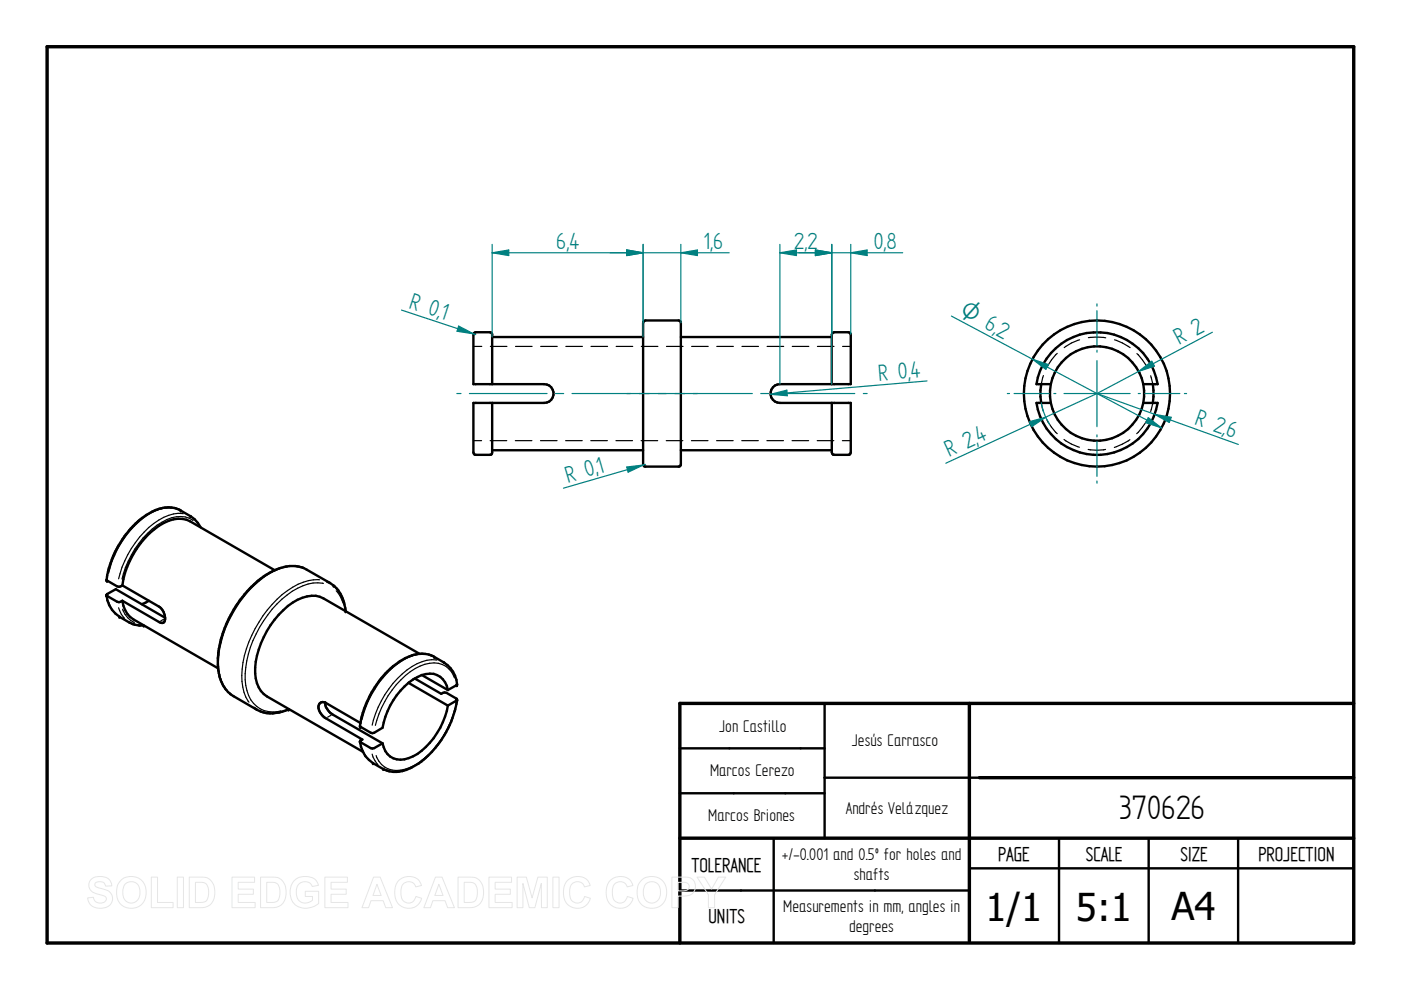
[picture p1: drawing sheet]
<svg xmlns="http://www.w3.org/2000/svg" width="297mm" height="210mm" viewBox="0 0 297 210" stroke-linecap="round" stroke-linejoin="round" font-family="sans-serif">
<path d="M10 9.9h277v190h-277zM205.5 149.1v50.5M287 149.1h-142.9v50.8M144.1 177.7h142.9M207.6 164.9h79.4" fill="none" stroke="#000" stroke-width=".72"/>
<g fill="none" stroke="#000" stroke-width=".51">
<path d="M104.3 71.5h32.1M136.6 68l7.3-.1 .4 .3 .1 30.3-.3 .4h-7.2h-.3l-.2-.4v-30zM144.4 71.5h32M104.3 81.4v-10.7l-.4-.3h-3l-.3 .1-.2 .5v10.4h15a1.99 1.99 0 0 1 2 2 1.99 1.99 0 0 1-2 2h-15v10.5l.2 .5h3.3l.4-.2v-10.8M104.3 95.5h32.1M144.4 95.5h32M176.4 81.4v-10.4v-.3l.5-.3h3l.2 .1 .3 .5v10.4h-15a1.99 1.99 0 0 0-2 2 1.99 1.99 0 0 0 2 2h15v10.5l-.3 .5h-3.2l-.5-.2v-10.8M220.8 81.4l-.2 2.7 .2 1.3M222.8 85.4a10 10 0 0 0 9.8 8.1 10 10 0 0 0 9.8-8.1M222.8 81.4h-3.1a13 13 0 0 1 12.9-10.9 13 13 0 0 1 12.8 10.9h-3M222.8 85.4h-3.1a13 13 0 0 0 12.9 11.1 13 13 0 0 0 12.8-11.1h-3M222.8 81.4l-.2 1.4 .2 2.6"/>
<path d="M222.8 81.4a10 10 0 0 1 9.8-8 10 10 0 0 1 9.8 8M242.4 81.4l.2 2.7-.2 1.3M244.4 81.4l.2 1.4-.2 2.6M38.3 108.2a6.8 6.8 0 0 0-7 .8 20.5 20.5 0 0 0-8.7 13.9M38.3 108.2l2.1 1.3M40.4 109.4l.8 .7 1.3 1.7M22.6 126.2a5.9 5.9 0 0 0 2.7 4.6l2.2 1.2M22.6 126v.1M22.7 126.4l2.1 1.2 .4 .1 .7-.3M22.7 125.9l1.9-1 10.4 6.1M22.7 123.1l2.1 1.2 .4 .1 .7-.3M25.9 124.1l7.8 4.5a2.92 2.92 0 0 1 1.1 3.3l-.5 .2-.6-.2-7.8-4.5"/>
<path d="M25.9 127.4a5.4 5.4 0 0 0 2.4 3.9l17.9 10.4M27.5 132l1.1 .5 1.8 .1M31.6 127.4l-1.5 .7M58.2 120.9l-17.9-10.4a6.2 6.2 0 0 0-6.6 1 19.1 19.1 0 0 0-7.8 12.6M64.3 120.4a8.7 8.7 0 0 0-7.9 1.5 24 24 0 0 0-10.2 18.4 8.3 8.3 0 0 0 2.7 6.9M64.4 120.4l5.6 3.2M69.3 123.3l.7 .3M70 123.6l.6 .4M70.6 124.1h.1M70.7 124.2a7.9 7.9 0 0 1 2.6 5.3M89 138.6l-20.4-11.7a5.8 5.8 0 0 0-5.5 .3 18.6 18.6 0 0 0-9 15.5 5.8 5.8 0 0 0 2.5 5l20.4 11.7M92 139.2a7.1 7.1 0 0 0-7.5 1.2 20.5 20.5 0 0 0-8.2 13.5"/>
<path d="M92.1 139.3l2 1.2a5.9 5.9 0 0 1 2.8 4.5M48.9 147.2l5.6 3.3M53.9 150.1l.6 .4M54.5 150.5l.6 .3M61.2 150.4a7.4 7.4 0 0 1-6 .4M69 149a3.2 3.2 0 0 0 1.5 2.5l10.6 6.1M76.3 157.2a6.2 6.2 0 0 0 2.8 4.6l2.1 1.2M76.4 157.1l-.1 .1M76.4 153.3l-7.4-4.3a1.07 1.07 0 0 0-1.3 .2 1.07 1.07 0 0 0-.1 1.4l.6 .9 .6 .6 8 4.7-.4 .2M76.5 157.4l2.4 1.3 2.2-1.1M86.6 144.8l8.4 4.8M87.9 143.8l5.7 3.3 .7-.3 .4 .1 2.1 1.2"/>
<path d="M89.4 143.1l5.6 3.2M95 146.3a3.9 3.9 0 0 0-5.6-3.2 15.1 15.1 0 0 0-8.3 11.2l-2.2 1.1-2.5-1.3M95 149.6a15.9 15.9 0 0 1-7.4 10.8 4.4 4.4 0 0 1-5.4-.5l-.5-.6-.6-1.7M96.8 148.5l-1.8 1.1M96.8 145.3l-1.8 1M96.9 148.2v.1M96.9 148.4a20 20 0 0 1-9.3 14.2 6.4 6.4 0 0 1-6.4 .4M96.9 145.1v.1M144.1 158.7h30.7M174.8 149.1v28.6M144.1 168.2h30.7M164 177.7v22.2"/>
<path d="M207.6 164.9h-32.8M224.5 177.7v22.2M243.5 177.7v22.2M262.5 177.7v22.2M144.1 188.8h61.4M205.5 184.1h81.5"/>
<circle cx="232.6" cy="83.4" r="15.5"/>
</g>
<g fill="none" stroke="#000" stroke-width=".25">
<path d="M100.4 73.4h1.7M104 73.4h3.5M109.3 73.4h3.5M114.6 73.4h3.5M120 73.4h3.5M125.3 73.4h3.5M130.6 73.4h3.6M136 73.4h3.5M141.3 73.4h3.5M146.6 73.4h3.6M152 73.4h3.5M157.3 73.4h3.5"/>
<path d="M162.6 73.4h3.6M168 73.4h3.5M173.3 73.4h3.5M178.6 73.4h1.8M221.2 79.6l-.5 2M224.2 74.9a10 10 0 0 0-2.2 3M228.9 72.1a9.4 9.4 0 0 0-3.3 1.6M230.8 71.6l1.8-.1 1.8 .1M236.3 72.1l1.7 .6 1.6 1M241 75a10.6 10.6 0 0 1 2.2 2.9M244 79.7l.5 2M100.4 93.4h1.7"/>
<path d="M103.9 93.4h3.5M109.3 93.4h3.5M114.6 93.4h3.5M119.9 93.4h3.5M125.3 93.4h3.5M130.6 93.4h3.5M135.9 93.4h3.5M141.3 93.4h3.5M146.6 93.4h3.5M151.9 93.4h3.5M157.3 93.4h3.5M162.6 93.4h3.5"/>
<path d="M167.9 93.4h3.5M173.3 93.4h3.5M178.6 93.4h1.8M220.7 81.9v.1M220.7 85.3l.5 1.9M222 89l.9 1.6 1.3 1.3M225.6 93.2a10.5 10.5 0 0 0 3.3 1.6M234.4 95.3a10.1 10.1 0 0 1-3.7 0M239.6 93.2l-1.6 .9-1.7 .8M243.2 89l-1 1.6-1.2 1.3M244.4 85.4h.1M244.4 85.4l-.4 1.8"/>
<path d="M244.5 82v.2M36.7 107.7a9.1 9.1 0 0 0-7.2 2.9 21.4 21.4 0 0 0-6.5 10.9M38.9 108.9a9.3 9.3 0 0 0-7.4 2.9 21.8 21.8 0 0 0-6.4 10.9M40.9 110.4a5.8 5.8 0 0 0-6.5 .3 19.5 19.5 0 0 0-8.5 12.1M23.1 127.7a4.9 4.9 0 0 0 1.2 2.2M25.1 128.9a4.8 4.8 0 0 0 1.3 2.2M26 129.2a4.6 4.6 0 0 0 2.5 2.8M34.7 131.3l-.6 .4M62.8 120.1a10.7 10.7 0 0 0-7.9 3.1 24.8 24.8 0 0 0-8.6 17.1 9 9 0 0 0 1.5 5.7M67.8 122.9a11.4 11.4 0 0 0-8 3.2 25 25 0 0 0-8.5 17.1 9 9 0 0 0 1.5 5.7M68.6 123.7a9.4 9.4 0 0 0-7.7 2.5 23.7 23.7 0 0 0-8.9 17.9 7.2 7.2 0 0 0 3.2 6.2 5.9 5.9 0 0 0 4.4 .4M71.3 125.3a6.2 6.2 0 0 1 1.4 2.6"/>
<path d="M90.5 138.7a9.3 9.3 0 0 0-7.3 2.9 22.2 22.2 0 0 0-6.5 11M92.6 140a9.2 9.2 0 0 0-7.3 2.9 21 21 0 0 0-6.4 10.9M70.1 151.7l-.6 .4M76.8 158.7l.6 1.4 .7 .9M78.9 159.9l.6 1.4 .6 .8M96.3 143.7a4.6 4.6 0 0 0-6.2-2.9 15.8 15.8 0 0 0-8.5 8 20.6 20.6 0 0 0-2 5M96.5 150.1a20 20 0 0 1-8.4 12.1 6.4 6.4 0 0 1-6.5 .4 4.6 4.6 0 0 1-1.8-2.4"/>
</g>
<g fill="#000">
<circle cx="38.3" cy="108.2" r=".25"/>
<circle cx="40.4" cy="109.4" r=".25"/>
<circle cx="22.6" cy="123" r=".25"/>
<circle cx="22.6" cy="126.2" r=".25"/>
<circle cx="22.6" cy="126.1" r=".25"/>
<circle cx="22.6" cy="122.9" r=".25"/>
<circle cx="22.6" cy="126.3" r=".25"/>
<circle cx="22.7" cy="126.3" r=".25"/>
<circle cx="22.7" cy="126" r=".25"/>
<circle cx="22.7" cy="123.1" r=".25"/>
<circle cx="22.7" cy="126.4" r=".25"/>
<circle cx="22.7" cy="125.9" r=".25"/>
<circle cx="25.3" cy="130.8" r=".25"/>
<circle cx="30.5" cy="132.6" r=".25"/>
<circle cx="70.7" cy="124.2" r=".25"/>
<circle cx="73.3" cy="129.6" r=".25"/>
<circle cx="73.3" cy="129.5" r=".25"/>
<circle cx="92" cy="139.2" r=".25"/>
<circle cx="92.1" cy="139.3" r=".25"/>
<circle cx="61.2" cy="150.4" r=".25"/>
<circle cx="76.3" cy="154" r=".25"/>
<circle cx="76.3" cy="157.2" r=".25"/>
<circle cx="76.3" cy="153.9" r=".25"/>
<circle cx="76.4" cy="157.3" r=".25"/>
<circle cx="76.4" cy="154.1" r=".25"/>
<circle cx="76.4" cy="157.1" r=".25"/>
<circle cx="76.4" cy="154" r=".25"/>
<circle cx="76.4" cy="157" r=".25"/>
<circle cx="76.4" cy="157.4" r=".25"/>
<circle cx="76.5" cy="157.4" r=".25"/>
<circle cx="96.8" cy="148.5" r=".25"/>
<circle cx="96.8" cy="148.2" r=".25"/>
<circle cx="96.8" cy="145.2" r=".25"/>
<circle cx="96.9" cy="148.5" r=".25"/>
<circle cx="96.9" cy="148.2" r=".25"/>
<circle cx="96.9" cy="145.2" r=".25"/>
<circle cx="96.9" cy="148.4" r=".25"/>
<circle cx="96.9" cy="148.3" r=".25"/>
<circle cx="96.9" cy="145" r=".25"/>
<circle cx="96.9" cy="145.1" r=".25"/>
<circle cx="79.1" cy="161.8" r=".25"/>
<circle cx="81.2" cy="163" r=".25"/>
</g>
<g fill="none" stroke="#008080" stroke-width=".25">
<path d="M104.3 51.8v19.7M132.9 53l3.5 .6-3.5 .6zM136.4 51.8v19.7M232.6 76.5v14M232.6 64.4v.5M232.6 65.9v7.4M232.6 74.3v.4M96.9 83.4h.8M99.5 83.4h16.5M117.8 83.4h1.7M121.3 83.4h38.2M161.3 83.4h1.7"/>
<path d="M164.8 83.4h16.4M183 83.4h.9M213.6 83.4h.4M215 83.4h7.5M223.4 83.4h.5M225.6 83.4h14M232.6 92.2v.4M232.6 93.6v7.4M241.3 83.4h.5M242.7 83.4h7.4M251.1 83.4h.5M232.6 102v.4"/>
</g>
<path d="M132.9 53l3.5 .6-3.5 .6z" fill="#008080"/>
<path d="M104.3 53.6l3.6-.6v1.2z" fill="none" stroke="#008080" stroke-width=".25"/>
<path d="M104.3 53.6l3.6-.6v1.2z" fill="#008080"/>
<path d="M104.3 53.6h32.1M132.9 53l3.5 .6-3.5 .6zM136.4 51.8v16.7M144.4 51.8v16.7" fill="none" stroke="#008080" stroke-width=".25"/>
<path d="M132.9 53l3.5 .6-3.5 .6z" fill="#008080"/>
<path d="M144.4 53.6l3.5-.6v1.2z" fill="none" stroke="#008080" stroke-width=".25"/>
<path d="M144.4 53.6l3.5-.6v1.2z" fill="#008080"/>
<path d="M129.4 53.6h25.2M85.1 65.7l15.8 5.3M97.2 69.1l3.2 1.7-3.5-.6z" fill="none" stroke="#008080" stroke-width=".25"/>
<path d="M97.2 69.1l3.2 1.7-3.5-.6z" fill="#008080"/>
<path d="M165.4 53.6l3.5-.6v1.2zM165.4 51.8v29.6M176.4 51.8v29.6" fill="none" stroke="#008080" stroke-width=".25"/>
<path d="M165.4 53.6l3.5-.6v1.2z" fill="#008080"/>
<path d="M172.9 53l3.5 .6-3.5 .6z" fill="none" stroke="#008080" stroke-width=".25"/>
<path d="M172.9 53l3.5 .6-3.5 .6z" fill="#008080"/>
<path d="M165.4 53.6h11M172.9 53l3.5 .6-3.5 .6zM176.4 51.8v19.2M180.4 51.8v19.2" fill="none" stroke="#008080" stroke-width=".25"/>
<path d="M172.9 53l3.5 .6-3.5 .6z" fill="#008080"/>
<path d="M180.4 53.6l3.5-.6v1.2z" fill="none" stroke="#008080" stroke-width=".25"/>
<path d="M180.4 53.6l3.5-.6v1.2z" fill="#008080"/>
<path d="M169.4 53.6h22M163.4 83.6l3.4-.9 .1 1.2zM196.6 80.8l-33.2 2.8" fill="none" stroke="#008080" stroke-width=".25"/>
<path d="M163.4 83.6l3.4-.9 .1 1.2z" fill="#008080"/>
<path d="M132.9 99l3.5-.4-3.2 1.5zM136.9 98.5l-17.4 5" fill="none" stroke="#008080" stroke-width=".25"/>
<path d="M132.9 99l3.5-.4-3.2 1.5z" fill="#008080"/>
<path d="M241.4 78.7l2.8-2.1 .6 1zM257 70.4l-24.4 13" fill="none" stroke="#008080" stroke-width=".25"/>
<path d="M241.4 78.7l2.8-2.1 .6 1z" fill="#008080"/>
<path d="M218.3 89.4l3.4-.9-3 2zM220.8 85.4l.3 1.6 .6 1.6 .8 1.4M232.6 83.4l-32.1 14.8" fill="none" stroke="#008080" stroke-width=".25"/>
<path d="M218.3 89.4l3.4-.9-3 2z" fill="#008080"/>
<path d="M201.7 67l44.5 23.7M243.5 88.6l2.7 2.1-3.3-1.1z" fill="none" stroke="#008080" stroke-width=".25"/>
<path d="M243.5 88.6l2.7 2.1-3.3-1.1z" fill="#008080"/>
<path d="M218.9 76.2l3.4 1.1-.6 1z" fill="none" stroke="#008080" stroke-width=".25"/>
<path d="M218.9 76.2l3.4 1.1-.6 1z" fill="#008080"/>
<path d="M232.6 83.4l29.9 10.8M244.8 87.8l3.5 .7-.4 1.1z" fill="none" stroke="#008080" stroke-width=".25"/>
<path d="M244.8 87.8l3.5 .7-.4 1.1z" fill="#008080"/>
<g fill="none" stroke="#e6e6e6" stroke-width=".21">
<path d="M19.3 186.5a3.1 3.1 0 0 1 4 .2l.4 1.1-1.3 .1a1.28 1.28 0 0 0-1-1 1.28 1.28 0 0 0-1.3 .5v.4a5.6 5.6 0 0 0 2.5 .9 1.98 1.98 0 0 1 1.2 2.4 1.98 1.98 0 0 1-2.2 1.5 2.48 2.48 0 0 1-3-2.2l1.2-.2a1.44 1.44 0 0 0 1.3 1.3 1.44 1.44 0 0 0 1.5-.9 1.18 1.18 0 0 0-1.4-.9 2.36 2.36 0 0 1-2.4-2l.1-.7zM25.8 186.5a3.3 3.3 0 0 1 3.9-.1 3.3 3.3 0 0 1 1.2 3.8 3.2 3.2 0 0 1-3.8 2.3 3.2 3.2 0 0 1-2.4-3.8 3 3 0 0 1 1.1-2.2zM26.5 187.5a1.87 1.87 0 0 1 2.2-.4 1.87 1.87 0 0 1 1 2.1 1.87 1.87 0 0 1-1.8 2.3 1.87 1.87 0 0 1-1.9-2.3l.1-.8zM32.1 186h1.3v5.3h3.3v1.1h-4.6zM37.6 186h1.3v6.4h-1.3zM40.1 186h2.4a2.79 2.79 0 0 1 3 3.3 2.79 2.79 0 0 1-2.9 3.1h-2.5zM41.4 187.1a2.64 2.64 0 0 1 2.5 .5 3.3 3.3 0 0 1-.3 3.5l-.8 .2h-1.4zM49.2 186h4.8v1.1h-3.5v1.4h3.2v1.1h-3.2v1.7h3.6v1.1h-4.9zM55.2 186h2.4a2.79 2.79 0 0 1 3.1 3.3 2.79 2.79 0 0 1-3 3.1h-2.5zM56.6 187.1a2.64 2.64 0 0 1 2.4 .5 3.3 3.3 0 0 1-.3 3.5l-.8 .2h-1.3zM62.3 186.8a3.6 3.6 0 0 1 4.6-.2l.6 1.1-1.3 .3a1.8 1.8 0 0 0-2.2-1 1.8 1.8 0 0 0-1.2 2.1 2.01 2.01 0 0 0 1.1 2.2 2.01 2.01 0 0 0 2.3-.4v-.8h-1.5v-1.1h2.9v2.6a3.8 3.8 0 0 1-5.5-.3 4 4 0 0 1 .2-4.5zM68.9 186h4.8v1.1h-3.5v1.4h3.2v1.1h-3.2v1.7h3.6v1.1h-4.9z"/>
<path d="M79.2 186h1.4l2.6 6.4h-1.4l-.6-1.4h-2.5l-.6 1.4h-1.4zM79.9 187.5l.9 2.4h-1.7zM84.5 186.7a2.87 2.87 0 0 1 4.9 1l-1.3 .3a1.6 1.6 0 0 0-1.8-1 1.6 1.6 0 0 0-1.3 1.7 2.19 2.19 0 0 0 1.3 2.7 1.55 1.55 0 0 0 1.9-1.3l1.2 .4a2.93 2.93 0 0 1-3.4 2 2.93 2.93 0 0 1-2.3-3.3v-.6a3.2 3.2 0 0 1 .8-1.9zM92.3 186h1.4l2.6 6.4h-1.4l-.5-1.4h-2.6l-.5 1.4h-1.4zM93 187.5l.9 2.4h-1.7zM97.1 186h2.4a2.79 2.79 0 0 1 3 3.3 2.79 2.79 0 0 1-2.9 3.1h-2.5zM98.4 187.1a2.64 2.64 0 0 1 2.4 .5 3.3 3.3 0 0 1-.2 3.5l-.9 .2h-1.3zM103.7 186h4.8v1.1h-3.5v1.4h3.2v1.1h-3.2v1.7h3.6v1.1h-4.9zM109.6 186h2l1.2 4.4 1.2-4.4h2v6.4h-1.2v-5.1l-1.4 5.1h-1.2l-1.3-5.1v5.1h-1.3zM117.2 186h1.3v6.4h-1.3zM120.3 186.7a2.87 2.87 0 0 1 4.8 1l-1.2 .3a1.6 1.6 0 0 0-1.9-1 1.6 1.6 0 0 0-1.2 1.7 2.19 2.19 0 0 0 1.3 2.7 1.55 1.55 0 0 0 1.8-1.3l1.3 .4a2.93 2.93 0 0 1-3.5 2 2.93 2.93 0 0 1-2.2-3.3v-.6a3.2 3.2 0 0 1 .8-1.9zM129.3 186.7a2.87 2.87 0 0 1 4.9 1l-1.2 .3a1.6 1.6 0 0 0-1.9-1 1.6 1.6 0 0 0-1.3 1.7 2.19 2.19 0 0 0 1.3 2.7 1.55 1.55 0 0 0 1.9-1.3l1.2 .4a2.93 2.93 0 0 1-3.4 2 2.93 2.93 0 0 1-2.3-3.3l.1-.6a3.2 3.2 0 0 1 .7-1.9z"/>
<path d="M136.2 186.5a3.3 3.3 0 0 1 3.9-.1 3.3 3.3 0 0 1 1.1 3.8 3.2 3.2 0 0 1-3.7 2.3 3.2 3.2 0 0 1-2.4-3.8 3 3 0 0 1 1.1-2.2zM136.9 187.5a1.87 1.87 0 0 1 2.2-.4 1.87 1.87 0 0 1 .9 2.1 1.87 1.87 0 0 1-1.8 2.3 1.87 1.87 0 0 1-1.8-2.3l.1-.8zM142.4 186h2.1a2.5 2.5 0 0 1 2.7 1 2.08 2.08 0 0 1-.1 2.2 2.08 2.08 0 0 1-2.1 .8h-1.2v2.4h-1.4zM143.8 187.1h.6a1.28 1.28 0 0 1 1.7 .9 1.22 1.22 0 0 1-1.6 .9h-.7zM147.8 186h1.5l1.6 2.5 1.4-2.5h1.6l-2.4 3.7v2.7h-1.3v-2.7z"/>
</g>
<g font-size="8.1">
<text x="237.3" y="173.7">370626</text>
<text x="208.9" y="195.3">1/1</text>
<text x="228.1" y="195.3">5:1</text>
<text x="248.4" y="195.1">A4</text>
</g>
<g font-size="5.6" fill="#008080">
<text x="117.9" y="52.7">6,4</text>
<text x="149.1" y="52.7">1,6</text>
<text x="168.4" y="52.7">2,2</text>
<text x="185.2" y="52.7">0,8</text>
<text x="86.6" y="65.3" transform="rotate(18 86.6 65.3)">R 0,</text>
<text x="93.1" y="67.4" transform="rotate(18 93.1 67.4)">1</text>
<text x="211" y="71" transform="rotate(28 211 71)">2</text>
<text x="250" y="73.2" transform="rotate(-28 250 73.2)">R 2</text>
<text x="186.3" y="80.8" transform="rotate(-5 186.3 80.8)">R 0,</text>
<text x="193.2" y="80.2" transform="rotate(-5 193.2 80.2)">4</text>
<text x="253.1" y="89.9" transform="rotate(20 253.1 89.9)">R 2,</text>
<text x="207.6" y="94" transform="rotate(-25 207.6 94)">4</text>
<text x="259.7" y="92.2" transform="rotate(20 259.7 92.2)">6</text>
<text x="127" y="100.4" transform="rotate(-16 127 100.4)">1</text>
<text x="201.2" y="96.9" transform="rotate(-25 201.2 96.9)">R 2,</text>
<text x="120.4" y="102.3" transform="rotate(-16 120.4 102.3)">R 0,</text>
</g>
<text font-size="5.4" fill="#008080" x="203.2" y="66.8" transform="rotate(28 203.2 66.8)">O 6,</text>
<g font-size="4.8">
<text x="146.6" y="184.8">TOLERANCE</text>
<text x="211.6" y="182.5">PAGE</text>
<text x="230.2" y="182.5">SCALE</text>
<text x="250.3" y="182.5">SIZE</text>
<text x="266.8" y="182.5">PROJECTION</text>
<text x="150.2" y="195.8">UNITS</text>
</g>
<g font-size="4.1">
<text x="152.5" y="155.1">Jon Castillo</text>
<text x="180.6" y="158.2">Jesús Carrasco</text>
<text x="150.5" y="164.5">Marcos Cerezo</text>
<text x="179.3" y="172.6">Andrés Velázquez</text>
<text x="150.2" y="174.1">Marcos Briones</text>
<text x="165.8" y="182.4">+/-0.001 and 0.5º for holes and</text>
<text x="181" y="186.6">shafts</text>
<text x="166.1" y="193.5">Measurements in mm, angles in</text>
<text x="180" y="197.6">degrees</text>
</g>
</svg>
